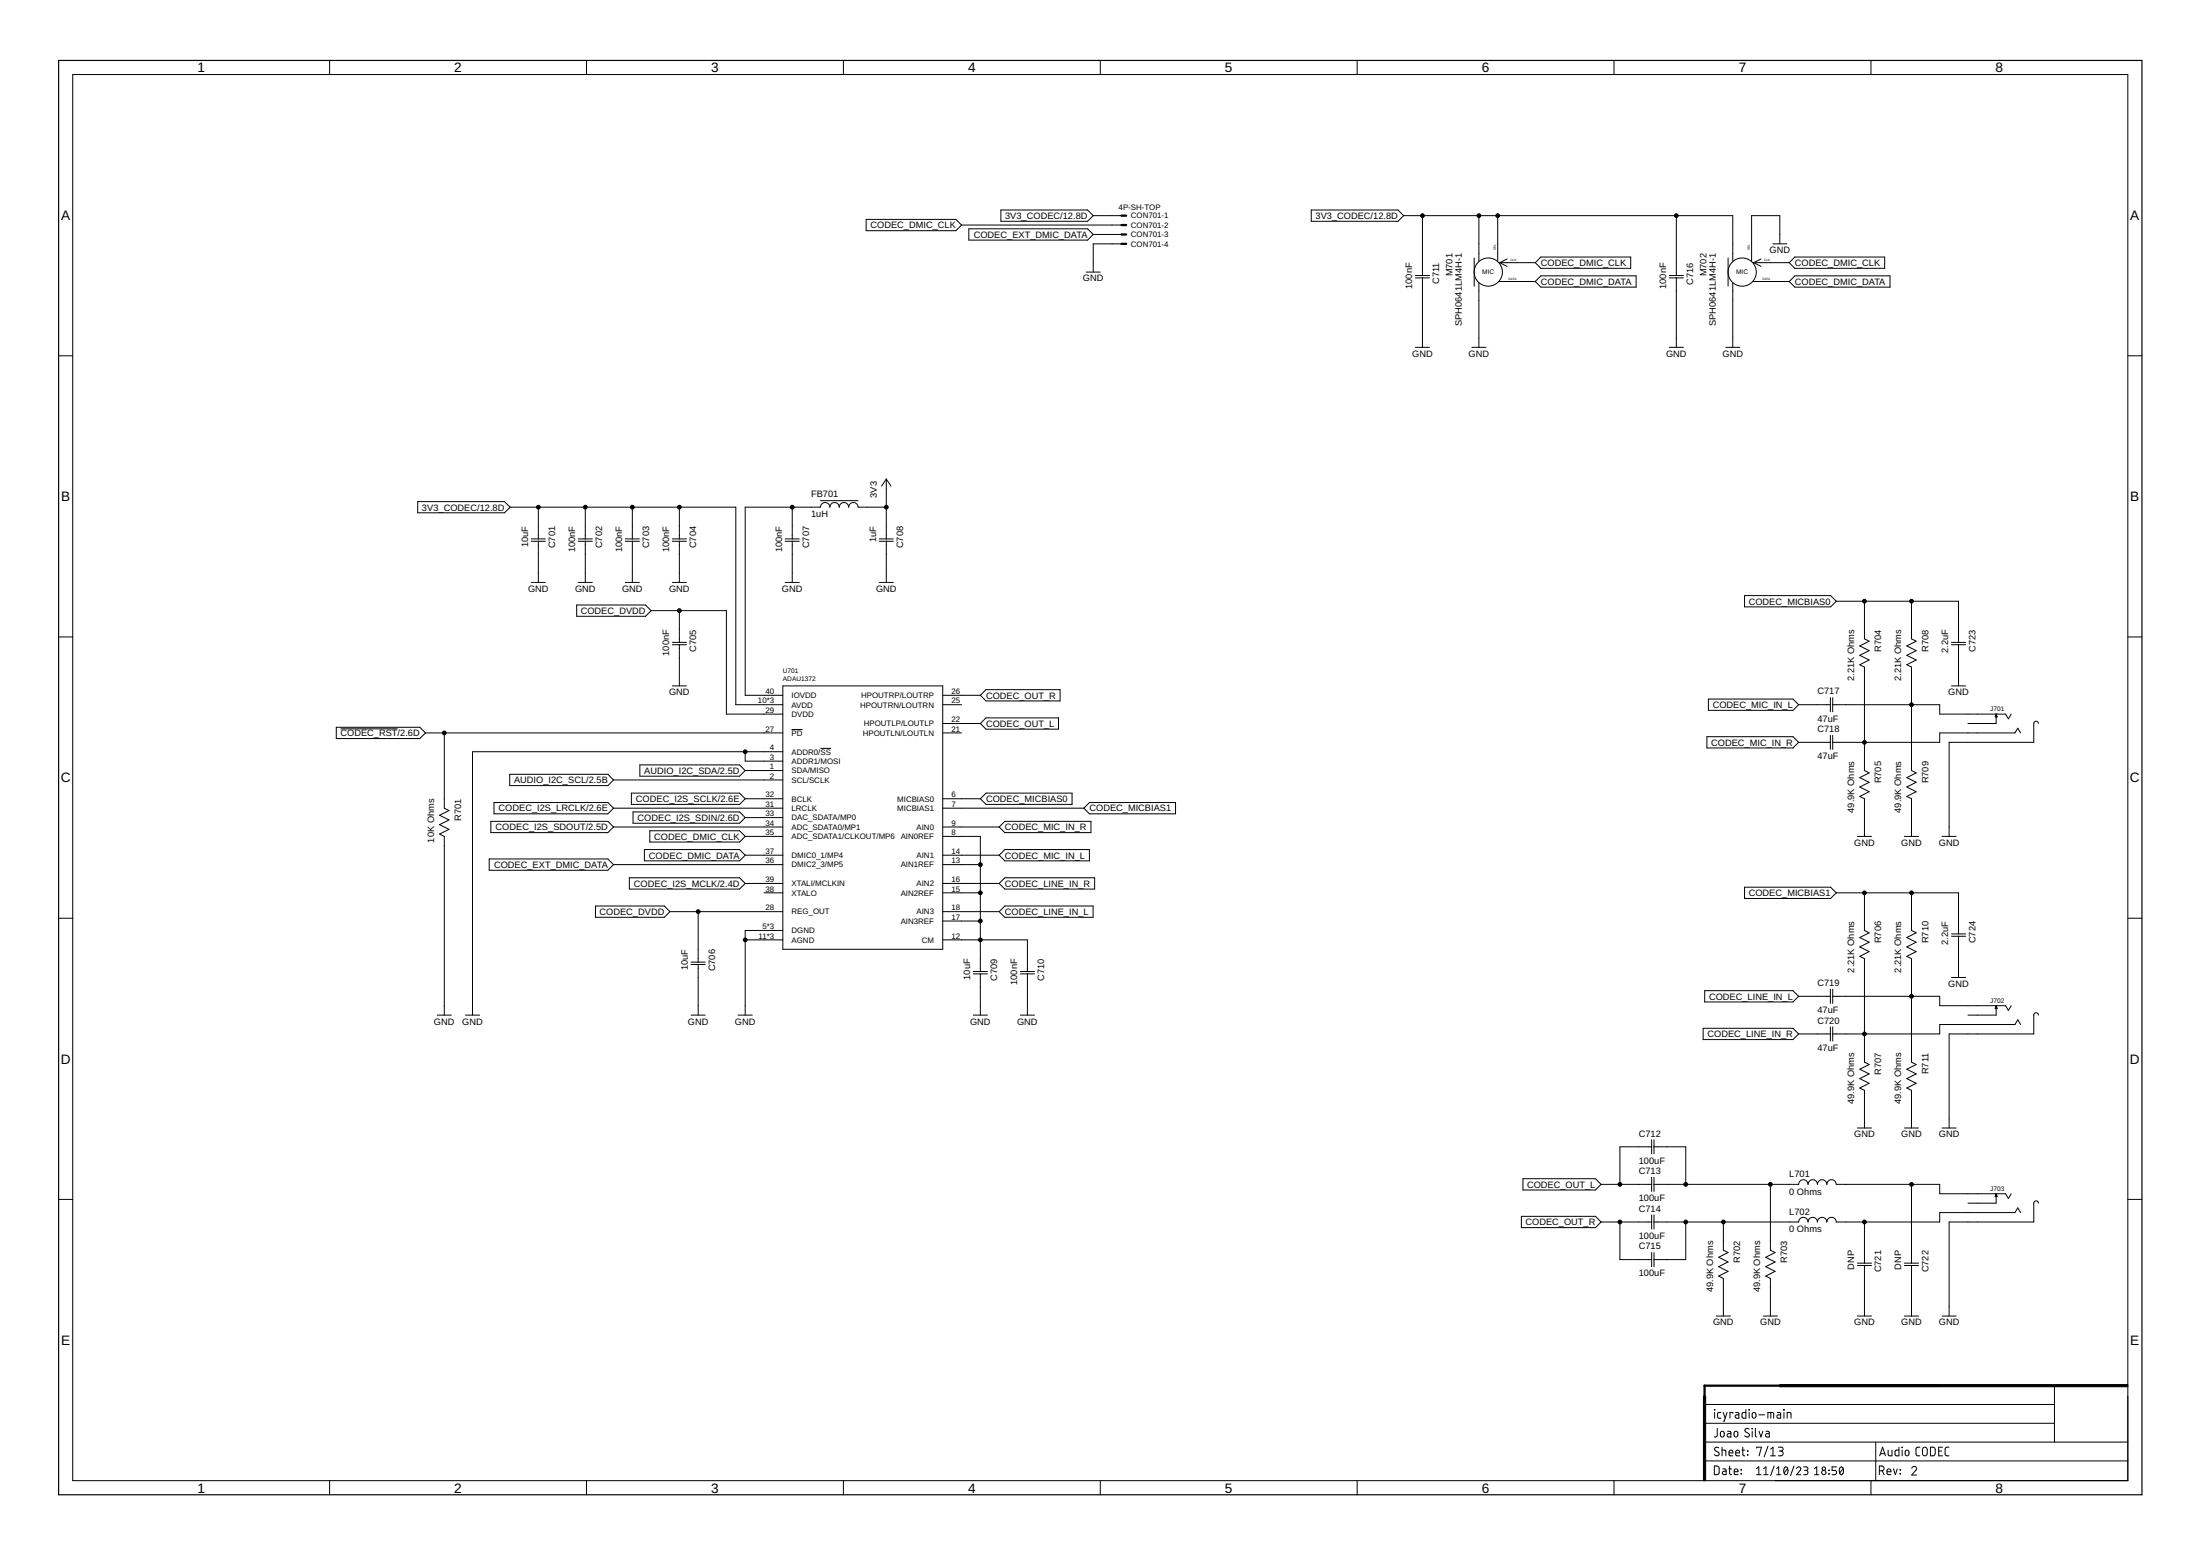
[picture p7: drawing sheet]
<svg xmlns="http://www.w3.org/2000/svg" width="594mm" height="420mm" viewBox="0 0 594 420" stroke-linecap="round" stroke-linejoin="round" font-family="sans-serif">
<g fill="none" stroke="#000" stroke-width=".27">
<path d="M89 16.3v3.8M158.4 16.3v3.8M227.8 16.3v3.8M297.1 16.3v3.8M366.5 16.3v3.8M435.8 16.3v3.8M505.2 16.3v3.8M19.6 20.1h555v379.7h-555zM233.9 59.2h24.2l1.6 1.6-1.6 1.5h-24.2zM270.3 56.7h23.4l1.5 1.5-1.5 1.6h-23.4zM295.2 58.2h7.6M354.1 56.7h23.4l1.5 1.5-1.5 1.6h-23.4z"/>
<path d="M379 58.2h88.9v12.3M384.1 58.2v16.2M399.4 58.2v12.3M404.4 58.2v12.3M452.7 58.2v16.2M259.7 60.8h43.1M261.6 61.8h32.1l1.5 1.5-1.5 1.5h-32.1zM293.3 73.5h3.8M295.2 63.3h7.6M302.8 65.8h-7.6v7.7M382.2 74.4h3.8M382.2 75h3.8"/>
<path d="M384.1 75v18.8M398.1 69.7v7.6M399.4 76.4v17.4M404.8 70.9h9.8M404.8 76h9.8M407 69.9l-2 1 2 1M414.6 70.9l1.5-1.5h24.3v3.1h-24.3zM414.6 76l1.5-1.5h25.7v3h-25.7zM450.8 74.4h3.8M450.8 75h3.8M452.7 75v18.8M466.6 69.7v7.6"/>
<path d="M467.9 76.4v17.4M473.4 70.9h9.8M473.4 76h9.8M475.5 69.9l-1.9 1 1.9 1M478.7 65.8h3.8M480.6 65.8v-7.6h-7.6v12.3M483.2 70.9l1.5-1.5h24.2v3.1h-24.2zM483.2 76l1.5-1.5h25.7v3h-25.7zM15.8 96.1h3.8M382.2 93.8h3.8M397.4 93.8h3.9M450.8 93.8h3.8"/>
<path d="M466 93.8h3.8M574.6 96.1h3.8M112.8 135.4h23.4l1.6 1.5-1.6 1.6h-23.4zM137.8 136.9h60.9v53.4h12.7M145.4 136.9v8.6M158.1 136.9v8.6M170.8 136.9v8.6M183.5 136.9v8.6M213.9 136.9v8.6M221.6 135.2h10.1M239.3 136.9h-7.6a1.27 1.27 0 0 0-1.3-1.2 1.27 1.27 0 0 0-1.2 1.2 1.27 1.27 0 0 0-1.3-1.2 1.27 1.27 0 0 0-1.3 1.2 1.27 1.27 0 0 0-1.2-1.2 1.27 1.27 0 0 0-1.3 1.2 1.27 1.27 0 0 0-1.3-1.2 1.27 1.27 0 0 0-1.2 1.2h-20.4v50.8h10.2M239.3 129.3v16.2"/>
<path d="M239.3 129.3l1.3 2M239.3 129.3l-1.2 2M143.5 145.5h3.8M143.5 146.2h3.8M143.5 157.3h3.8M145.4 146.2v11.1M156.1 145.5h3.9M156.1 146.2h3.9M156.1 157.3h3.9M158.1 146.2v11.1M168.8 145.5h3.9M168.8 146.2h3.9"/>
<path d="M168.8 157.3h3.9M170.8 146.2v11.1M181.5 145.5h3.9M181.5 146.2h3.9M181.5 157.3h3.9M183.5 146.2v11.1M212 145.5h3.8M212 146.2h3.8M212 157.3h3.8M213.9 146.2v11.1M237.4 145.5h3.8M237.4 146.2h3.8"/>
<path d="M237.4 157.3h3.8M239.3 146.2v11.1M15.8 172h3.8M155.7 163.4h18.6l1.5 1.5-1.5 1.5h-18.6zM175.8 164.9h20.4v27.9h15.2M181.5 173.5h3.9M181.5 174.1h3.9M183.5 164.9v8.6M183.5 174.1v11.1M471.1 160.8h23.2l1.6 1.5-1.6 1.6h-23.2zM495.9 162.3h33v11.2M503.5 162.3v10.2l1.2 .6-2.5 1.3 2.5 1.3-2.5 1.3 2.5 1.2-2.5 1.3 1.3 .6v28l1.2 .6-2.5 1.3 2.5 1.2-2.5 1.3 2.5 1.3-2.5 1.3 1.3 .6v10.1"/>
<path d="M516.2 162.3v10.2l1.2 .6-2.5 1.3 2.5 1.3-2.5 1.3 2.5 1.2-2.5 1.3 1.3 .6v28l1.2 .6-2.5 1.3 2.5 1.2-2.5 1.3 2.5 1.3-2.5 1.3 1.3 .6v10.1M527 173.5h3.8M527 174.1h3.8M528.9 174.1v11.1M574.6 172h3.8M90.8 196.4h22.6l1.5 1.5-1.5 1.5h-22.6zM92 196.8h15.4M114.9 197.9h96.5M120 197.9v20.3l1.2 .7-2.5 1.2 2.5 1.3-2.5 1.3 2.5 1.2-2.5 1.3 1.3 .6v48.3M181.5 185.2h3.9M211.4 185.2h43.2v71.1h-43.2zM213.7 197h3"/>
<path d="M254.6 195.4h10.1M254.6 197.9h5.1M254.6 190.3h5.1M254.6 187.7h10.1M266.3 186.2h20v3.1h-20l-1.6-1.6zM266.3 193.8h19.5v3.1h-19.5l-1.6-1.5zM460.9 198.9h23.3l1.5 1.5-1.5 1.6h-23.3zM461.3 188.8h22.9l1.5 1.5-1.5 1.5h-22.9zM485.7 190.3h8.6M494.3 188.4v3.8M494.3 198.5v3.9M494.9 190.3h28.9v2.5h17.8l.7 1.3 .8-1.3"/>
<path d="M494.9 188.4v3.8M494.9 198.5v3.9M527 185.2h3.8M538.8 193.5h.4M538.9 193.4h.3M538.9 193.3h.3M538.9 193.1h.2M539 193h.1M539 192.9h.1M539 192.8v2.6h-7.6M539 192.8l.3 .8h-.5zM545.6 197.9l-.7-1.3-.8 1.3h-20.3v2.5h-28.9"/>
<path d="M550.5 195.4a.63 .63 0 0 0-.7-.7 .63 .63 0 0 0-.6 .7v5h-22.9v25.4M133.4 216.7h30.7l1.6 1.5-1.6 1.6h-30.7zM137.6 209.1h26.5l1.6 1.5-1.6 1.5h-26.5zM165.7 210.6h45.7M165.7 218.2h45.7M170.5 214.2h29.2l1.5 1.5-1.5 1.5h-29.2zM170.9 219.2h28.8l1.5 1.6-1.5 1.5h-28.8zM172.8 206.5h26.9l1.5 1.6-1.5 1.5h-26.9zM201.2 203v2.5h10.2M201.2 208.1h10.2M201.2 215.7h10.2M211.4 203h-83.8v71.1"/>
<path d="M221.6 202.1h2.8M254.6 215.7h10.1M254.6 218.2h38.1M266.3 214.2h23.2v3h-23.2l-1.6-1.5zM294.2 216.7h23.2v3.1h-23.2l-1.5-1.6zM485.7 200.4h8.6M132.1 231.9h32l1.6 1.6-1.6 1.5h-32zM132.5 221.8h31.6l1.6 1.5-1.6 1.5h-31.6zM165.7 223.3h45.7M165.7 233.5h45.7M169.9 237h29.8l1.5 1.5-1.5 1.6h-29.8zM174 229.4h25.7l1.5 1.5-1.5 1.6h-25.7z"/>
<path d="M175.5 224.3h24.2l1.5 1.5-1.5 1.6h-24.2zM201.2 225.8h10.2M201.2 220.8h10.2M201.2 230.9h10.2M201.2 238.5h10.2M254.6 225.8h10.1v36.5M254.6 223.3h15.2M254.6 230.9h15.2M254.6 233.5h10.1M254.6 238.5h15.2M271.3 237h24.3v3.1h-24.3l-1.5-1.6zM271.3 221.8h23.3v3h-23.3l-1.5-1.5z"/>
<path d="M271.3 229.4h22.9v3.1h-22.9l-1.5-1.6zM471.1 239.6h23.2l1.6 1.5-1.6 1.5h-23.2zM501.6 225.8h3.8M514.3 225.8h3.8M524.4 225.8h3.8M15.8 247.9h3.8M160.8 244.6h18.6l1.5 1.6-1.5 1.5h-18.6zM180.9 246.2h30.5M186.6 259.8h3.8M188.5 246.2v13.6M201.2 253.8h10.2M206.3 241.1h5.1"/>
<path d="M211.4 251.2h-10.2v22.9M254.6 253.8h22.8v8.5M254.6 246.2h15.2M254.6 241.1h10.1M254.6 248.7h10.1M271.3 244.6h23.9v3.1h-23.9l-1.5-1.5zM495.9 241.1h33v11.1M503.5 241.1v10.1l1.2 .7-2.5 1.3 2.5 1.2-2.5 1.3 2.5 1.3-2.5 1.2 1.3 .7v27.9l1.2 .6-2.5 1.3 2.5 1.3-2.5 1.3 2.5 1.2-2.5 1.3 1.3 .6v10.2M516.2 241.1v10.1l1.2 .7-2.5 1.3 2.5 1.2-2.5 1.3 2.5 1.3-2.5 1.2 1.3 .7v27.9l1.2 .6-2.5 1.3 2.5 1.3-2.5 1.3 2.5 1.2-2.5 1.3 1.3 .6v10.2M527 252.2h3.8M527 252.8h3.8M528.9 252.8v11.1"/>
<path d="M574.6 247.9h3.8M118.1 274.1h3.8M125.7 274.1h3.8M186.6 274.1h3.8M186.6 260.4h3.8M188.5 260.4v13.7M199.3 274.1h3.8M262.8 274.1h3.8M262.8 262.3h3.8M262.8 263h3.8M264.7 263v11.1M275.5 274.1h3.8"/>
<path d="M275.5 262.3h3.8M275.5 263h3.8M277.4 263v11.1M459.9 277.7h24.3l1.5 1.5-1.5 1.5h-24.3zM460.3 267.5h23.9l1.5 1.5-1.5 1.6h-23.9zM485.7 279.2h8.6M485.7 269h8.6M494.3 267.1v3.8M494.3 277.3v3.8M494.9 269h28.9v2.6h17.8l.7 1.2 .8-1.2M494.9 267.1v3.8M494.9 277.3v3.8"/>
<path d="M527 263.9h3.8M538.8 272.3h.5M538.8 272.1h.4M538.9 272h.3M538.9 271.9h.2M539 271.8h.1M539 271.7h.1M539 271.6v2.5h-7.6M539 271.6l.3 .7h-.5zM545.6 276.6l-.7-1.2-.8 1.2h-20.3v2.6h-28.9M550.5 274.1a.63 .63 0 0 0-.7-.6 .63 .63 0 0 0-.6 .6v5.1h-22.9v25.4M411.2 318.3h19.6l1.6 1.5-1.6 1.5h-19.6z"/>
<path d="M432.4 319.8h13.6M446 307.8v3.8M446 317.9v3.8M446 309.7h-8.6v10.1M446.6 319.8h39.1a1.27 1.27 0 0 1 1.3-1.3 1.27 1.27 0 0 1 1.2 1.3 1.27 1.27 0 0 1 1.3-1.3 1.27 1.27 0 0 1 1.3 1.3 1.27 1.27 0 0 1 1.2-1.3 1.27 1.27 0 0 1 1.3 1.3 1.27 1.27 0 0 1 1.3-1.3 1.27 1.27 0 0 1 1.3 1.3h27.9v2.5h17.8l.7 1.3 .8-1.3M446.6 307.8v3.8M446.6 317.9v3.8M446.6 309.7h8.6v10.1M478.1 319.8v17.8l1.2 .6-2.5 1.3 2.5 1.3-2.5 1.2 2.5 1.3-2.5 1.3 1.3 .6v10.2M501.6 304.6h3.8M514.3 304.6h3.8M516.2 319.8v21.3"/>
<path d="M524.4 304.6h3.8M15.8 323.9h3.8M410.8 328.4h20l1.6 1.6-1.6 1.5h-20zM432.4 330h13.6M437.4 330v10.1h8.6M446 328.1v3.8M446 338.2v3.8M446.6 328.1v3.8M446.6 338.2v3.8M455.2 330v10.1h-8.6M465.4 330v7.6l1.2 .6-2.5 1.3 2.5 1.3-2.5 1.2 2.5 1.3-2.5 1.3 1.3 .6v10.2M503.5 330v11.1"/>
<path d="M538.8 323h.5M538.8 322.9h.4M538.9 322.8h.3M538.9 322.7h.2M539 322.6h.1M539 322.4h.1M539 322.3v2.6h-7.6M539 322.3l.3 .8h-.5zM545.6 327.4l-.7-1.2-.8 1.2h-20.3v2.6h-27.9a1.27 1.27 0 0 0-1.3-1.3 1.27 1.27 0 0 0-1.3 1.3 1.27 1.27 0 0 0-1.3-1.3 1.27 1.27 0 0 0-1.2 1.3 1.27 1.27 0 0 0-1.3-1.3 1.27 1.27 0 0 0-1.3 1.3 1.27 1.27 0 0 0-1.2-1.3 1.27 1.27 0 0 0-1.3 1.3h-39.1M550.5 324.9a.63 .63 0 0 0-.7-.6 .63 .63 0 0 0-.6 .6v5.1h-22.9v25.4M574.6 323.9h3.8M463.5 355.4h3.8"/>
<path d="M476.2 355.4h3.8M501.6 355.4h3.8M501.6 341.1h3.8M501.6 341.7h3.8M503.5 341.7v13.7M514.3 355.4h3.8M514.3 341.1h3.8M514.3 341.7h3.8M516.2 341.7v13.7M524.4 355.4h3.8M460.3 379.2h94.5M554.8 374.2v15.2"/>
<path d="M89 399.8v3.8M158.4 399.8v3.8M227.8 399.8v3.8M297.1 399.8v3.8M366.5 399.8v3.8M435.8 399.8v3.8M460.3 394.5h114.3M460.3 389.4h114.3M460.3 384.3h94.5M462.9 395.9h.9l.4 .4v1.4l-.4 .5h-.9zM462.9 380.6l.2 .1zM463 381.4v1.5"/>
<path d="M463.7 385.7v2l-.2 .2-.6 .1M464.1 391a.58 .58 0 0 0-.9-.1 .58 .58 0 0 0 .1 .9l.7 .3a.54 .54 0 0 1 .2 .8 .54 .54 0 0 1-.8 .2l-.5-.3M464.7 386.7l.5-.2a.92 .92 0 0 1 .1 1.5h-.3l-.4-.3zM464.7 381.4h-.6l-.3 .4 .1 1 .8 .1M465 391.6l.9 .1 .1 1.4M465 390.8v2.3M465.2 396.6l.7 .1 .2 .2v1.3h-.6a.46 .46 0 0 1-.4-.5 .46 .46 0 0 1 .4-.4h.6M465.3 381.4l.6 1.5M466.4 381.4l-.8 2.3h-.3M466.5 386.5h.7l.2 .2v1.3h-.6a.46 .46 0 0 1-.4-.4 .46 .46 0 0 1 .4-.5h.6M466.8 396.6h.8M466.9 392.3h1a.54 .54 0 0 0-.3-.7 .54 .54 0 0 0-.7 .5l.1 .9 .9 .1"/>
<path d="M467.1 395.9v1.9l.1 .3 .4 .1M467.9 381.7v-.3h-.8v1.5M468.3 397.4h1a.54 .54 0 0 0-.3-.7 .54 .54 0 0 0-.7 .5l.1 .9 .9 .1M468.4 386.7l.5-.2a.92 .92 0 0 1 .1 1.5l-.6-.1zM468.7 381.4h.6l.2 .2 .1 1.3h-.6a.46 .46 0 0 1-.5-.4 .46 .46 0 0 1 .5-.5h.6M468.7 392.3h1.1a.54 .54 0 0 0-.4-.7 .54 .54 0 0 0-.7 .5l.1 .9 1 .1M470.1 397.9l.2 .1zM470.1 396.8l.2 .2zM470.4 391.6h.7M470.6 390.8v2.1l.5 .2M471.4 380.6v2.3h-.7l-.3-.3 .1-1 .2-.2h.7M471.9 391.8l.1 .1z"/>
<path d="M471.9 392.8l.1 .1zM472.3 380.6l.1 .1zM472.3 385.9a.58 .58 0 0 0-.9-.1 .58 .58 0 0 0 0 .9l.7 .4a.58 .58 0 0 1 .1 .8 .58 .58 0 0 1-.9 0l-.2-.2M472.3 381.4v1.5M473.1 385.7l.1 .1zM473.2 386.5v1.5M473.2 381.6l.4-.2 .4 .2 .2 .8a.52 .52 0 0 1-.5 .6 .52 .52 0 0 1-.6-.6zM474 385.7v1.9l.4 .4M474.3 396.6l.6-.5v2.1M474.3 398.2h1.2M474.4 391v-.2h1.3l-.7 2.3M475 382h1.5"/>
<path d="M475 386.5l.5 1.5 .5-1.5M476.3 398.2h1.2M476.3 396.6l.6-.5v2.1M476.9 386.5h.6l.3 .2v1.3h-.6a.46 .46 0 0 1-.5-.4 .46 .46 0 0 1 .5-.5h.6M477.4 382.9v-1.5l1.4 .1 .2 1.4M477.4 390.5l-1 2.9M478.1 393.1h1.3M478.1 391.3l.7-.5v2.3M478.2 381.4v1.5M479.1 395.9l-1 2.5M479.7 398.2h1.2M479.7 396.6l.6-.5v2.1"/>
<path d="M479.9 381.4h.7l.2 .2v1.3h-.5a.46 .46 0 0 1-.5-.4 .46 .46 0 0 1 .5-.5h.5M480.2 390.8h.8a.52 .52 0 0 1 .5 .5 .52 .52 0 0 1-.5 .5h-.5M480.9 391.8a.65 .65 0 0 1 .6 .7 .65 .65 0 0 1-.6 .6h-.7M481.6 380.6l.2 .1zM481.7 381.4v1.5M481.9 396.2a.67 .67 0 0 1 .8 .2 .67 .67 0 0 1 .1 .8 .67 .67 0 0 1-.1 .7 .67 .67 0 0 1-.8 .2 1.76 1.76 0 0 1 0-1.9zM482.6 382.9v-1.5l.9 .1 .1 1.4M482.7 396.6l-.9 1.1M484.4 395.9l-.9 2.5M485.1 396.6a.58 .58 0 0 1 .9-.5 .58 .58 0 0 1 .1 .9l-1 1.2h1.2M487 396.1h.7a.48 .48 0 0 1 .5 .5 .48 .48 0 0 1-.5 .4h-.4M487.6 397a.58 .58 0 0 1 .6 .6 .58 .58 0 0 1-.6 .6h-.6"/>
<path d="M490 398.2h1.2M490 396.6l.6-.5v2.1M493.8 397.9l.2 .1zM493.8 397l.2 .1zM495.9 396.1h-1.2v.9h.7a.59 .59 0 0 1 .5 .6 .59 .59 0 0 1-.5 .6h-.7M496.9 396.2a.66 .66 0 0 1 .8 .2 .66 .66 0 0 1 .1 .8 .66 .66 0 0 1-.1 .7 .66 .66 0 0 1-.8 .2 1.64 1.64 0 0 1 0-1.9zM497.7 396.6l-.9 1.1M505.2 399.8v3.8M506.5 389.4v10.4M507.5 397.2h.6a.65 .65 0 0 0 .7-.7 .65 .65 0 0 0-.7-.6h-.6v2.3M507.6 393.1l.8-2.3 .7 2.3M507.8 392.5h1.2"/>
<path d="M508.3 397.2l.5 1M509.6 397.4h1a.54 .54 0 0 0-.4-.7 .54 .54 0 0 0-.6 .5l.1 .9 .9 .1M509.9 391.6v1.3l.3 .2h.7v-1.5M511.3 396.6l.5 1.6 .5-1.6M512.8 390.8v2.3h-.8l-.3-.4 .1-.9 .2-.2h.8M513.1 396.8l.1 .2zM513.1 397.9l.1 .1zM513.6 390.8l.1 .1zM513.7 391.6v1.5M514.6 391.7l.5-.1a.92 .92 0 0 1 .1 1.4l-.3 .1-.4-.3zM516.2 396.5a.65 .65 0 0 1 1-.5 .65 .65 0 0 1 .2 1l-1.2 1.3h1.3M518.4 390.8h-.7l-.3 .5 .1 1.6 .9 .2"/>
<path d="M519.4 390.9l.6-.1 .3 .3 .1 1.4a.65 .65 0 0 1-.6 .6 .65 .65 0 0 1-.7-.6l.1-1.3zM521.3 390.8h.8l.4 .4 .1 1.3-.5 .6h-.8zM523.5 391.8h.8M524.6 390.8h-1.1v2.3h1.1M526.3 390.8h-.7l-.3 .5v1.4l.3 .4h.7"/>
<circle cx="401.9" cy="73.5" r="3.8"/>
<circle cx="470.4" cy="73.5" r="3.8"/>
<circle cx="492.5" cy="397.6" r=".58"/>
<circle cx="492.5" cy="396.6" r=".47"/>
</g>
<path d="M15.8 16.3h562.6v387.3h-562.6z" fill="none" stroke="#000" stroke-width=".32"/>
<path d="M460 377h.6v22.8h-.6zM480.6 373.9h94v.6h-94z" fill="#000" stroke="#000" stroke-width=".27"/>
<path d="M302.8 58.2h1.3M302.8 60.8h1.3M302.8 63.3h1.3M302.8 65.8h1.3M523.8 374.2h-63.5v3.8" fill="none" stroke="#000" stroke-width=".61"/>
<g fill="#000" stroke="#000" stroke-width=".27">
<circle cx="384.1" cy="58.2" r=".51"/>
<circle cx="399.4" cy="58.2" r=".51"/>
<circle cx="404.4" cy="58.2" r=".51"/>
<circle cx="452.7" cy="58.2" r=".51"/>
<circle cx="145.4" cy="136.9" r=".51"/>
<circle cx="158.1" cy="136.9" r=".51"/>
<circle cx="170.8" cy="136.9" r=".51"/>
<circle cx="183.5" cy="136.9" r=".51"/>
<circle cx="213.9" cy="136.9" r=".51"/>
<circle cx="239.3" cy="136.9" r=".51"/>
<circle cx="183.5" cy="164.9" r=".51"/>
<circle cx="503.5" cy="162.3" r=".51"/>
<circle cx="516.2" cy="162.3" r=".51"/>
<circle cx="120" cy="197.9" r=".51"/>
<circle cx="516.2" cy="190.3" r=".51"/>
<circle cx="201.2" cy="203" r=".51"/>
<circle cx="503.5" cy="200.4" r=".51"/>
<circle cx="264.7" cy="233.5" r=".51"/>
<circle cx="188.5" cy="246.2" r=".51"/>
<circle cx="201.2" cy="253.8" r=".51"/>
<circle cx="264.7" cy="253.8" r=".51"/>
<circle cx="264.7" cy="248.7" r=".51"/>
<circle cx="264.7" cy="241.1" r=".51"/>
<circle cx="503.5" cy="241.1" r=".51"/>
<circle cx="516.2" cy="241.1" r=".51"/>
<circle cx="503.5" cy="279.2" r=".51"/>
<circle cx="516.2" cy="269" r=".51"/>
<circle cx="437.4" cy="319.8" r=".51"/>
<circle cx="455.2" cy="319.8" r=".51"/>
<circle cx="478.1" cy="319.8" r=".51"/>
<circle cx="516.2" cy="319.8" r=".51"/>
<circle cx="437.4" cy="330" r=".51"/>
<circle cx="455.2" cy="330" r=".51"/>
<circle cx="465.4" cy="330" r=".51"/>
<circle cx="503.5" cy="330" r=".51"/>
</g>
<g font-size="3.7">
<text x="53.3" y="19.5">1</text>
<text x="122.7" y="19.5">2</text>
<text x="192" y="19.5">3</text>
<text x="261.4" y="19.5">4</text>
<text x="330.8" y="19.5">5</text>
<text x="400.2" y="19.5">6</text>
<text x="469.5" y="19.5">7</text>
<text x="538.9" y="19.5">8</text>
<text x="16.5" y="59.4">A</text>
<text x="575.3" y="59.4">A</text>
<text x="16.5" y="135.3">B</text>
<text x="575.3" y="135.3">B</text>
<text x="16.4" y="211.3">C</text>
<text x="575.2" y="211.3">C</text>
<text x="16.4" y="287.2">D</text>
<text x="575.2" y="287.2">D</text>
<text x="16.5" y="363.1">E</text>
<text x="575.3" y="363.1">E</text>
<text x="53.3" y="403">1</text>
<text x="122.7" y="403">2</text>
<text x="192" y="403">3</text>
<text x="261.4" y="403">4</text>
<text x="330.8" y="403">5</text>
<text x="400.2" y="403">6</text>
<text x="469.5" y="403">7</text>
<text x="538.9" y="403">8</text>
</g>
<g font-size="2.5">
<text x="271.4" y="59.1">3V3_CODEC/12.8D</text>
<text x="355.2" y="59.1">3V3_CODEC/12.8D</text>
<text x="235.1" y="61.7">CODEC_DMIC_CLK</text>
<text x="263" y="64.2">CODEC_EXT_DMIC_DATA</text>
<text x="416.1" y="71.8">CODEC_DMIC_CLK</text>
<text x="477.8" y="68.4">GND</text>
<text x="484.7" y="71.8">CODEC_DMIC_CLK</text>
<text x="292.4" y="76">GND</text>
<text x="388.6" y="76.7" transform="rotate(-90 388.6 76.7)">C711</text>
<text x="392.2" y="74.7" transform="rotate(-90 392.2 74.7)">M701</text>
<text x="416.1" y="76.9">CODEC_DMIC_DATA</text>
<text x="457.2" y="76.9" transform="rotate(-90 457.2 76.9)">C716</text>
<text x="460.8" y="74.7" transform="rotate(-90 460.8 74.7)">M702</text>
<text x="484.7" y="76.9">CODEC_DMIC_DATA</text>
<text x="381.3" y="78" transform="rotate(-90 381.3 78)">100nF</text>
<text x="449.9" y="78" transform="rotate(-90 449.9 78)">100nF</text>
<text x="394.8" y="88" transform="rotate(-90 394.8 88)">SPH0641LM4H-1</text>
<text x="463.3" y="88" transform="rotate(-90 463.3 88)">SPH0641LM4H-1</text>
<text x="381.3" y="96.3">GND</text>
<text x="396.6" y="96.3">GND</text>
<text x="449.9" y="96.3">GND</text>
<text x="465.1" y="96.3">GND</text>
<text x="114" y="137.8">3V3_CODEC/12.8D</text>
<text x="219" y="134.2">FB701</text>
<text x="236.8" y="134.4" transform="rotate(-90 236.8 134.4)">3V3</text>
<text x="219" y="139.7">1uH</text>
<text x="142.6" y="147.8" transform="rotate(-90 142.6 147.8)">10uF</text>
<text x="149.9" y="148" transform="rotate(-90 149.9 148)">C701</text>
<text x="155.3" y="149.2" transform="rotate(-90 155.3 149.2)">100nF</text>
<text x="162.6" y="148" transform="rotate(-90 162.6 148)">C702</text>
<text x="168" y="149.2" transform="rotate(-90 168 149.2)">100nF</text>
<text x="175.3" y="148" transform="rotate(-90 175.3 148)">C703</text>
<text x="180.7" y="149.2" transform="rotate(-90 180.7 149.2)">100nF</text>
<text x="188" y="148" transform="rotate(-90 188 148)">C704</text>
<text x="211.2" y="149.2" transform="rotate(-90 211.2 149.2)">100nF</text>
<text x="218.5" y="148" transform="rotate(-90 218.5 148)">C707</text>
<text x="236.6" y="146.4" transform="rotate(-90 236.6 146.4)">1uF</text>
<text x="243.9" y="148" transform="rotate(-90 243.9 148)">C708</text>
<text x="142.6" y="159.8">GND</text>
<text x="155.3" y="159.8">GND</text>
<text x="168" y="159.8">GND</text>
<text x="180.7" y="159.8">GND</text>
<text x="211.2" y="159.8">GND</text>
<text x="236.6" y="159.8">GND</text>
<text x="156.8" y="165.8">CODEC_DVDD</text>
<text x="472.2" y="163.2">CODEC_MICBIAS0</text>
<text x="180.7" y="177.1" transform="rotate(-90 180.7 177.1)">100nF</text>
<text x="188" y="176" transform="rotate(-90 188 176)">C705</text>
<text x="508" y="176" transform="rotate(-90 508 176)">R704</text>
<text x="520.7" y="176" transform="rotate(-90 520.7 176)">R708</text>
<text x="526.1" y="176.4" transform="rotate(-90 526.1 176.4)">2.2uF</text>
<text x="533.4" y="176" transform="rotate(-90 533.4 176)">C723</text>
<text x="500.7" y="183.9" transform="rotate(-90 500.7 183.9)">2.21K Ohms</text>
<text x="513.4" y="183.9" transform="rotate(-90 513.4 183.9)">2.21K Ohms</text>
<text x="180.7" y="187.8">GND</text>
<text x="266.3" y="188.6">CODEC_OUT_R</text>
<text x="462.5" y="191.2">CODEC_MIC_IN_L</text>
<text x="490.8" y="187.5">C717</text>
<text x="526.1" y="187.8">GND</text>
<text x="266.3" y="196.3">CODEC_OUT_L</text>
<text x="490.8" y="194.8">47uF</text>
<text x="490.8" y="197.7">C718</text>
<text x="92" y="198.8">CODEC_RST/2.6D</text>
<text x="462.1" y="201.3">CODEC_MIC_IN_R</text>
<text x="174" y="209">AUDIO_I2C_SDA/2.5D</text>
<text x="490.8" y="205">47uF</text>
<text x="138.8" y="211.5">AUDIO_I2C_SCL/2.5B</text>
<text x="508" y="211.5" transform="rotate(-90 508 211.5)">R705</text>
<text x="520.7" y="211.5" transform="rotate(-90 520.7 211.5)">R709</text>
<text x="124.5" y="221.7" transform="rotate(-90 124.5 221.7)">R701</text>
<text x="134.7" y="219.1">CODEC_I2S_LRCLK/2.6E</text>
<text x="171.7" y="216.6">CODEC_I2S_SCLK/2.6E</text>
<text x="172.2" y="221.7">CODEC_I2S_SDIN/2.6D</text>
<text x="266.3" y="216.6">CODEC_MICBIAS0</text>
<text x="294.2" y="219.1">CODEC_MICBIAS1</text>
<text x="500.7" y="219.5" transform="rotate(-90 500.7 219.5)">49.9K Ohms</text>
<text x="513.4" y="219.5" transform="rotate(-90 513.4 219.5)">49.9K Ohms</text>
<text x="117.2" y="227.5" transform="rotate(-90 117.2 227.5)">10K Ohms</text>
<text x="133.8" y="224.2">CODEC_I2S_SDOUT/2.5D</text>
<text x="176.7" y="226.7">CODEC_DMIC_CLK</text>
<text x="271.3" y="224.2">CODEC_MIC_IN_R</text>
<text x="175.2" y="231.8">CODEC_DMIC_DATA</text>
<text x="271.3" y="231.8">CODEC_MIC_IN_L</text>
<text x="500.7" y="228.4">GND</text>
<text x="513.4" y="228.4">GND</text>
<text x="523.6" y="228.4">GND</text>
<text x="133.4" y="234.4">CODEC_EXT_DMIC_DATA</text>
<text x="171.2" y="239.4">CODEC_I2S_MCLK/2.4D</text>
<text x="271.3" y="239.4">CODEC_LINE_IN_R</text>
<text x="472.2" y="242">CODEC_MICBIAS1</text>
<text x="161.9" y="247.1">CODEC_DVDD</text>
<text x="271.3" y="247.1">CODEC_LINE_IN_L</text>
<text x="508" y="254.7" transform="rotate(-90 508 254.7)">R706</text>
<text x="520.7" y="254.7" transform="rotate(-90 520.7 254.7)">R710</text>
<text x="526.1" y="255.1" transform="rotate(-90 526.1 255.1)">2.2uF</text>
<text x="533.4" y="254.7" transform="rotate(-90 533.4 254.7)">C724</text>
<text x="185.8" y="262" transform="rotate(-90 185.8 262)">10uF</text>
<text x="193.1" y="262.3" transform="rotate(-90 193.1 262.3)">C706</text>
<text x="500.7" y="262.6" transform="rotate(-90 500.7 262.6)">2.21K Ohms</text>
<text x="513.4" y="262.6" transform="rotate(-90 513.4 262.6)">2.21K Ohms</text>
<text x="262" y="264.6" transform="rotate(-90 262 264.6)">10uF</text>
<text x="269.3" y="264.9" transform="rotate(-90 269.3 264.9)">C709</text>
<text x="274.7" y="266" transform="rotate(-90 274.7 266)">100nF</text>
<text x="282" y="264.9" transform="rotate(-90 282 264.9)">C710</text>
<text x="461.5" y="269.9">CODEC_LINE_IN_L</text>
<text x="490.8" y="266.3">C719</text>
<text x="526.1" y="266.5">GND</text>
<text x="490.8" y="273.6">47uF</text>
<text x="117.2" y="276.6">GND</text>
<text x="124.8" y="276.6">GND</text>
<text x="185.8" y="276.6">GND</text>
<text x="198.5" y="276.6">GND</text>
<text x="262" y="276.6">GND</text>
<text x="274.7" y="276.6">GND</text>
<text x="461.1" y="280.1">CODEC_LINE_IN_R</text>
<text x="490.8" y="276.4">C720</text>
<text x="490.8" y="283.7">47uF</text>
<text x="508" y="290.3" transform="rotate(-90 508 290.3)">R707</text>
<text x="520.7" y="290.1" transform="rotate(-90 520.7 290.1)">R711</text>
<text x="500.7" y="298.2" transform="rotate(-90 500.7 298.2)">49.9K Ohms</text>
<text x="513.4" y="298.2" transform="rotate(-90 513.4 298.2)">49.9K Ohms</text>
<text x="442.5" y="306.9">C712</text>
<text x="500.7" y="307.1">GND</text>
<text x="513.4" y="307.1">GND</text>
<text x="523.6" y="307.1">GND</text>
<text x="442.5" y="314.2">100uF</text>
<text x="442.5" y="317">C713</text>
<text x="483.2" y="317.8">L701</text>
<text x="412.4" y="320.7">CODEC_OUT_L</text>
<text x="483.2" y="322.6">0 Ohms</text>
<text x="442.5" y="324.4">100uF</text>
<text x="442.5" y="327.2">C714</text>
<text x="483.2" y="328">L702</text>
<text x="412" y="330.9">CODEC_OUT_R</text>
<text x="442.5" y="334.5">100uF</text>
<text x="483.2" y="332.7">0 Ohms</text>
<text x="442.5" y="337.4">C715</text>
<text x="469.9" y="341" transform="rotate(-90 469.9 341)">R702</text>
<text x="482.6" y="341" transform="rotate(-90 482.6 341)">R703</text>
<text x="442.5" y="344.7">100uF</text>
<text x="500.7" y="342.9" transform="rotate(-90 500.7 342.9)">DNP</text>
<text x="508" y="343.6" transform="rotate(-90 508 343.6)">C721</text>
<text x="513.4" y="342.9" transform="rotate(-90 513.4 342.9)">DNP</text>
<text x="520.7" y="343.6" transform="rotate(-90 520.7 343.6)">C722</text>
<text x="462.6" y="349" transform="rotate(-90 462.6 349)">49.9K Ohms</text>
<text x="475.3" y="349" transform="rotate(-90 475.3 349)">49.9K Ohms</text>
<text x="462.6" y="357.9">GND</text>
<text x="475.3" y="357.9">GND</text>
<text x="500.7" y="357.9">GND</text>
<text x="513.4" y="357.9">GND</text>
<text x="523.6" y="357.9">GND</text>
</g>
<g font-size="2.1">
<text x="302.1" y="56.8">4P-SH-TOP</text>
<text x="305.4" y="59">CON701-1</text>
<text x="305.4" y="61.5">CON701-2</text>
<text x="305.4" y="64.1">CON701-3</text>
<text x="305.4" y="66.6">CON701-4</text>
<text x="204.7" y="189.9">10*3</text>
<text x="206.7" y="187.4">40</text>
<text x="213.7" y="191.1">AVDD</text>
<text x="213.7" y="188.5">IOVDD</text>
<text x="232.3" y="191.1">HPOUTRN/LOUTRN</text>
<text x="232.5" y="188.5">HPOUTRP/LOUTRP</text>
<text x="256.9" y="187.4">26</text>
<text x="256.9" y="189.9">25</text>
<text x="206.7" y="192.5">29</text>
<text x="206.7" y="197.6">27</text>
<text x="213.7" y="193.6">DVDD</text>
<text x="233.2" y="196.1">HPOUTLP/LOUTLP</text>
<text x="256.9" y="195">22</text>
<text x="256.9" y="197.6">21</text>
<text x="207.9" y="202.6">4</text>
<text x="213.7" y="198.7">PD</text>
<text x="213.7" y="203.8">ADDR0/SS</text>
<text x="233" y="198.7">HPOUTLN/LOUTLN</text>
<text x="207.9" y="207.7">1</text>
<text x="207.9" y="205.2">3</text>
<text x="213.7" y="208.8">SDA/MISO</text>
<text x="213.7" y="206.3">ADDR1/MOSI</text>
<text x="206.7" y="215.3">32</text>
<text x="207.9" y="210.3">2</text>
<text x="213.7" y="211.4">SCL/SCLK</text>
<text x="256.9" y="215.3">6</text>
<text x="206.7" y="220.4">33</text>
<text x="206.7" y="217.9">31</text>
<text x="213.7" y="221.5">DAC_SDATA/MP0</text>
<text x="213.7" y="216.5">BCLK</text>
<text x="213.7" y="219">LRCLK</text>
<text x="242.3" y="216.5">MICBIAS0</text>
<text x="242.3" y="219">MICBIAS1</text>
<text x="256.9" y="217.9">7</text>
<text x="206.7" y="223">34</text>
<text x="206.7" y="225.5">35</text>
<text x="213.7" y="224.1">ADC_SDATA0/MP1</text>
<text x="213.7" y="226.6">ADC_SDATA1/CLKOUT/MP6</text>
<text x="243.2" y="226.6">AIN0REF</text>
<text x="247.5" y="224.1">AIN0</text>
<text x="256.9" y="223">9</text>
<text x="256.9" y="225.5">8</text>
<text x="206.7" y="230.6">37</text>
<text x="206.7" y="233.1">36</text>
<text x="213.7" y="231.7">DMIC0_1/MP4</text>
<text x="247.5" y="231.7">AIN1</text>
<text x="256.9" y="230.6">14</text>
<text x="256.9" y="233.1">13</text>
<text x="206.7" y="238.2">39</text>
<text x="213.7" y="239.3">XTALI/MCLKIN</text>
<text x="213.7" y="234.2">DMIC2_3/MP5</text>
<text x="243.2" y="234.2">AIN1REF</text>
<text x="247.5" y="239.3">AIN2</text>
<text x="256.9" y="238.2">16</text>
<text x="206.7" y="245.8">28</text>
<text x="206.7" y="240.7">38</text>
<text x="213.7" y="241.8">XTALO</text>
<text x="243.2" y="241.8">AIN2REF</text>
<text x="256.9" y="240.7">15</text>
<text x="256.9" y="245.8">18</text>
<text x="205.9" y="250.9">5*3</text>
<text x="213.7" y="246.9">REG_OUT</text>
<text x="243.2" y="249.5">AIN3REF</text>
<text x="247.5" y="246.9">AIN3</text>
<text x="256.9" y="248.3">17</text>
<text x="204.8" y="253.4">11*3</text>
<text x="213.7" y="254.5">AGND</text>
<text x="213.7" y="252">DGND</text>
<text x="248.9" y="254.5">CM</text>
<text x="256.9" y="253.4">12</text>
</g>
<g font-size="1.8">
<text x="400.3" y="74.1">MIC</text>
<text x="468.8" y="74.1">MIC</text>
<text x="211.4" y="183.9">ADAU1372</text>
<text x="211.4" y="181.7">U701</text>
<text x="537.4" y="192.1">J701</text>
<text x="537.4" y="270.8">J702</text>
<text x="537.4" y="321.6">J703</text>
</g>
<g font-size=".8">
<text x="403.9" y="67.5" transform="rotate(-90 403.9 67.5)">SEL</text>
<text x="407.8" y="70.4">CLK</text>
<text x="472.5" y="67.5" transform="rotate(-90 472.5 67.5)">SEL</text>
<text x="476.4" y="70.4">CLK</text>
<text x="407.4" y="75.5">DATA</text>
<text x="475.9" y="75.5">DATA</text>
</g>
</svg>
